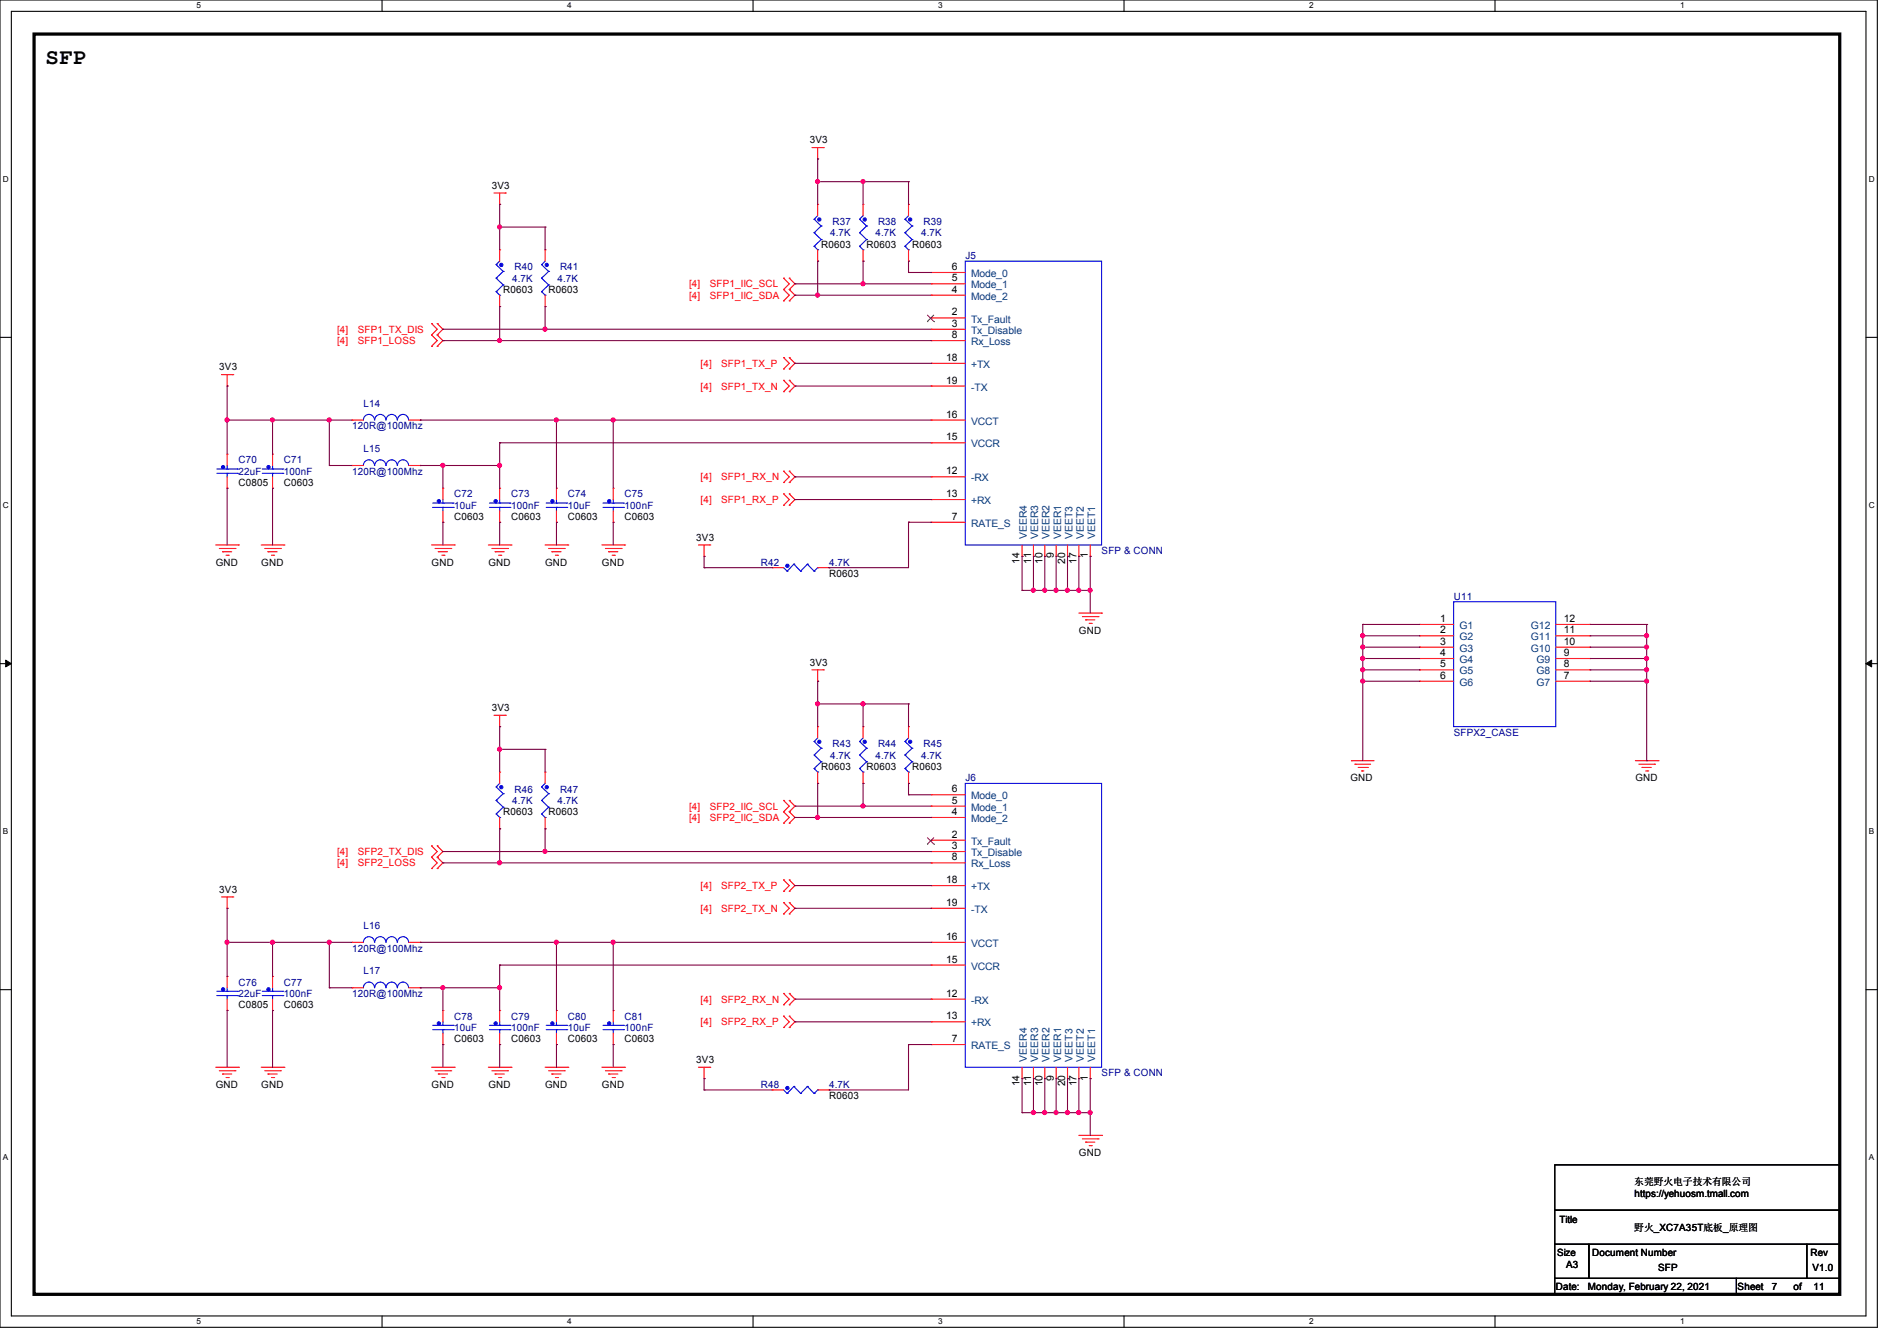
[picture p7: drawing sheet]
<svg xmlns="http://www.w3.org/2000/svg" width="297mm" height="210mm" viewBox="0 0 297 210" stroke-linecap="round" stroke-linejoin="round" font-family="sans-serif">
<path d="M0 0h293.9v207.9h-293.9zM1.8 1.8h290.3v204.3h-290.3z" fill="none" stroke="#000" stroke-width=".17"/>
<g fill="#fff">
<path d="M30.8 .2h.7v1.4h-.7z"/>
<path d="M30.8 206.2h.7v1.4h-.7z"/>
</g>
<path d="M59.8 0v1.8M59.8 206.1v1.8" fill="none" stroke="#000" stroke-width=".17"/>
<g fill="#fff">
<path d="M88.8 .2h.7v1.4h-.7z"/>
<path d="M88.8 206.2h.7v1.4h-.7z"/>
</g>
<path d="M117.9 0v1.8M117.9 206.1v1.8" fill="none" stroke="#000" stroke-width=".17"/>
<g fill="#fff">
<path d="M146.9 .2h.7v1.4h-.7z"/>
<path d="M146.9 206.2h.7v1.4h-.7z"/>
</g>
<path d="M176 0v1.8M176 206.1v1.8" fill="none" stroke="#000" stroke-width=".17"/>
<g fill="#fff">
<path d="M205 .2h.7v1.4h-.7z"/>
<path d="M205 206.2h.7v1.4h-.7z"/>
</g>
<path d="M234.1 0v1.8M234.1 206.1v1.8" fill="none" stroke="#000" stroke-width=".17"/>
<g fill="#fff">
<path d="M263.1 .2h.6v1.4h-.6z"/>
<path d="M263.1 206.2h.6v1.4h-.6z"/>
<path d="M.5 27.3h.9v1.4h-.9z"/>
<path d="M292.6 27.3h.9v1.4h-.9z"/>
<path d="M.5 78.4h.9v1.4h-.9z"/>
<path d="M292.6 78.4h.9v1.4h-.9z"/>
</g>
<path d="M0 52.8h1.8M292.1 52.8h1.8" fill="none" stroke="#000" stroke-width=".17"/>
<g fill="#fff">
<path d="M.5 129.5h.8v1.4h-.8z"/>
<path d="M292.6 129.5h.8v1.4h-.8z"/>
</g>
<path d="M0 103.9h1.8M292.1 103.9h1.8" fill="none" stroke="#000" stroke-width=".17"/>
<path d="M.9 103.4l.9 .5-.9 .5zM292.1 103.9l.9-.5v1z" fill="#000" stroke="#000" stroke-width=".16"/>
<g fill="#fff">
<path d="M.5 180.5h.8v1.4h-.8z"/>
<path d="M292.6 180.5h.8v1.4h-.8z"/>
</g>
<path d="M0 155h1.8M292.1 155h1.8M243.4 182.4h44.6v7.1h-44.6zM243.4 189.5h44.6v5.4h-44.6zM243.4 194.9h5.4v5.3h-5.4zM248.8 194.9h34.1v5.3h-34.1zM282.9 194.9h5.1v5.3h-5.1zM243.4 200.2h28.5v2.5h-28.5zM271.9 200.2h16.1v2.5h-16.1z" fill="none" stroke="#000" stroke-width=".17"/>
<path d="M5.3 5.3h282.7v197.4h-282.7z" fill="none" stroke="#000" stroke-width=".51"/>
<g fill="none" stroke="#f00" stroke-width=".17">
<path d="M77.3 30.2h1.8M78.2 32h.1M78.2 39.1h.1M78.2 30.2v1.8M78.2 39.1v1.8M79.1 30.2h.1M85.3 39.1h.1M85.3 39.1v1.8M127.1 23.1h1.8M128 24.9h.1M128 32h.1M128 23.1v1.8"/>
<path d="M128 32v1.8M128 39.1v1.8M128.9 23.1h.1M135.1 32h.1M135.1 32v1.8M135.1 39.1v1.8M142.2 32h.1M142.2 32v1.8M142.2 39.1v1.8M34.7 58.7h1.7M35.6 58.7v1.8M36.4 58.7h.1"/>
<path d="M67.6 52.5h.1M67.6 50.7h.1M67.6 54.2h.1M67.6 50.7l.9 .9-.9 .9M67.6 52.5l.9 .8-.9 .9M68.5 50.7h.1M68.5 52.5h.1M68.5 54.2h.1M68.5 50.7l.8 .9-.8 .9M68.5 52.5l.8 .8-.8 .9M78.2 48h.1M78.2 46.2v1.8"/>
<path d="M85.3 48h.1M85.3 46.2v1.8M122.7 45.3h.1M122.7 43.6h.1M122.7 47.1h.1M122.7 57.8h.1M122.7 56h.1M122.7 59.6h.1M122.7 43.6l.9 .8-.9 .9M122.7 45.3l.9 .9-.9 .9M122.7 56l.9 .9-.9 .9M122.7 59.6l.9 .9-.9 .8"/>
<path d="M123.6 43.6h.1M123.6 45.3h.1M123.6 47.1h.1M123.6 56h.1M123.6 57.8h.1M123.6 59.6h.1M123.6 43.6l.9 .8-.9 .9M123.6 45.3l.9 .9-.9 .9M123.6 56l.9 .9-.9 .9M123.6 59.6l.9 .9-.9 .8M128 40.9h.1M135.1 40.9h.1"/>
<path d="M142.2 40.9h.1M145.8 53.3h.1M145.8 42.7h.1M145.8 44.4h.1M145.8 46.2h.1M145.8 51.6h.1M145.8 49.8h.1M145.8 56.9h.1M145.8 53.3h5.3M145.8 42.7h5.3M145.8 44.4h5.3M145.8 46.2h5.3"/>
<path d="M145.8 51.6h5.3M145.8 49.8h5.3M145.8 56.9h5.3M35.6 60.5h.1M35.6 71.1h.1M35.6 76.5h.1M35.6 71.1v1.8M35.6 74.7v1.8M42.7 71.1h.1M42.7 76.5h.1M42.7 71.1v1.8M42.7 74.7v1.8"/>
<path d="M55.1 72.9h.1M55.1 65.8h.1M55.1 72.9h1.8M55.1 65.8h1.8M64 72.9h1.8M64 65.8h1.8M65.8 72.9h.1M65.8 65.8h.1M69.3 76.5h.1M69.3 76.5v1.7M78.2 76.5h.1M78.2 76.5v1.7"/>
<path d="M87.1 76.5h.1M87.1 76.5v1.7M96 76.5h.1M96 76.5v1.7M122.7 61.3h.1M122.7 75.6h.1M122.7 73.8h.1M122.7 79.1h.1M122.7 77.3h.1M122.7 73.8l.9 .9-.9 .9M122.7 77.3l.9 .9-.9 .9M123.6 61.3h.1"/>
<path d="M123.6 73.8h.1M123.6 75.6h.1M123.6 77.3h.1M123.6 79.1h.1M123.6 73.8l.9 .9-.9 .9M123.6 77.3l.9 .9-.9 .9M145.8 74.7h.1M145.8 78.2h.1M145.8 69.3h.1M145.8 65.8h.1M145.8 60.5h.1M145.8 65.8h5.3"/>
<path d="M145.8 74.7h5.3M145.8 78.2h5.3M145.8 69.3h5.3M145.8 60.5h5.3M33.8 85.3h3.5M34.3 85.9h2.5M34.8 86.4h.1M34.8 86.4h1.5M35.4 87h.3M35.7 87h.1M36.8 85.9h.1M37.3 85.3h.1"/>
<path d="M40.9 85.3h3.5M41.4 85.9h2.5M42 86.4h.1M42 86.4h1.4M42.5 87h.3M42.8 87h.1M43.9 85.9h.1M44.4 85.3h.1M67.6 85.3h3.5M68.1 85.9h2.5M68.6 86.4h.1M68.6 86.4h1.5"/>
<path d="M69.2 87h.3M69.3 81.8h.1M69.3 80v1.8M69.5 87h.1M70.6 85.9h.1M71.1 85.3h.1M76.5 85.3h3.5M77 85.9h2.5M77.5 86.4h.1M77.5 86.4h1.5M78.1 87h.3M78.2 81.8h.1"/>
<path d="M78.2 80v1.8M78.4 87h.1M79.5 85.9h.1M80 85.3h.1M85.3 85.3h3.6M85.9 85.9h2.4M86.4 86.4h.1M86.4 86.4h1.4M87 87h.3M87.1 81.8h.1M87.1 80v1.8M87.3 87h.1"/>
<path d="M88.3 85.9h.1M88.9 85.3h.1M94.2 85.3h3.6M94.8 85.9h2.4M95.3 86.4h.1M95.3 86.4h1.4M95.8 87h.4M96 81.8h.1M96 80v1.8M96.2 87h.1M97.2 85.9h.1M97.8 85.3h.1"/>
<path d="M109.3 85.3h1.8M110.2 87.1h.1M110.2 85.3v1.8M111.1 85.3h.1M120.9 88.9h.1M120.9 88.9h1.8M128 88.9h1.8M129.8 88.9h.1M145.8 81.8h.1M145.8 81.8h5.3M160 87.1h.1M160 85.3v1.8"/>
<path d="M161.8 87.1h.1M161.8 85.3v1.8M163.6 87.1h.1M163.6 85.3v1.8M165.4 87.1h.1M165.4 85.3v1.8M167.1 87.1h.1M167.1 85.3v1.8M168.9 87.1h.1M168.9 96h3.6M168.9 85.3v1.8M169.5 96.6h2.4"/>
<path d="M170 97.1h.1M170 97.1h1.4M170.5 97.6h.4M170.7 87.1h.1M170.7 85.3v1.8M170.9 97.6h.1M171.9 96.6h.1M172.5 96h.1M222.2 97.8h.1M222.2 99.6h.1M222.2 97.8h5.4M222.2 99.6h5.4"/>
<path d="M243.6 97.8h5.3M243.6 99.6h5.3M248.9 99.6h.1M248.9 97.8h.1M77.3 112h1.8M78.2 113.8h.1M78.2 112v1.8M79.1 112h.1M127.1 104.9h1.8M128 106.7h.1M128 113.8h.1M128 104.9v1.8"/>
<path d="M128 113.8v1.8M128.9 104.9h.1M135.1 113.8h.1M135.1 113.8v1.8M142.2 113.8h.1M142.2 113.8v1.8M211.6 119.1h.1M211.6 119.1h3.5M212.1 119.7h.1M212.1 119.7h2.5M222.2 103.1h.1M222.2 101.3h.1"/>
<path d="M222.2 104.9h.1M222.2 106.7h.1M222.2 104.9h5.4M222.2 103.1h5.4M222.2 101.3h5.4M222.2 106.7h5.4M243.6 104.9h5.3M243.6 103.1h5.3M243.6 101.3h5.3M243.6 106.7h5.3M248.9 106.7h.1M248.9 104.9h.1"/>
<path d="M248.9 103.1h.1M248.9 101.3h.1M256 119.1h3.6M256.6 119.7h2.4M259 119.7h.1M259.6 119.1h.1M67.6 134.2h.1M67.6 132.5h.1M67.6 136h.1M67.6 132.5l.9 .8-.9 .9M67.6 134.2l.9 .9-.9 .9M68.5 132.5h.1"/>
<path d="M68.5 134.2h.1M68.5 136h.1M68.5 132.5l.8 .8-.8 .9M68.5 134.2l.8 .9-.8 .9M78.2 120.9h.1M78.2 129.8h.1M78.2 120.9v1.8M78.2 128v1.8M85.3 120.9h.1M85.3 129.8h.1M85.3 120.9v1.8M85.3 128v1.8"/>
<path d="M122.7 127.1h.1M122.7 125.3h.1M122.7 128.9h.1M122.7 139.6h.1M122.7 137.8h.1M122.7 125.3l.9 .9-.9 .9M122.7 127.1l.9 .9-.9 .9M122.7 137.8l.9 .9-.9 .9M123.6 125.3h.1M123.6 127.1h.1M123.6 128.9h.1M123.6 137.8h.1"/>
<path d="M123.6 139.6h.1M123.6 125.3l.9 .9-.9 .9M123.6 127.1l.9 .9-.9 .9M123.6 137.8l.9 .9-.9 .9M128 122.7h.1M128 120.9v1.8M135.1 122.7h.1M135.1 120.9v1.8M142.2 122.7h.1M142.2 120.9v1.8M145.8 135.1h.1M145.8 124.5h.1"/>
<path d="M145.8 126.2h.1M145.8 128h.1M145.8 133.3h.1M145.8 131.6h.1M145.8 138.7h.1M145.8 135.1h5.3M145.8 124.5h5.3M145.8 126.2h5.3M145.8 128h5.3M145.8 133.3h5.3M145.8 131.6h5.3M145.8 138.7h5.3"/>
<path d="M212.6 120.2h1.5M213.2 120.7h.1M213.2 120.7h.3M214.1 120.2h.1M257.1 120.2h.1M257.1 120.2h1.4M257.6 120.7h.4M258 120.7h.1M34.7 140.5h1.7M35.6 142.2h.1M35.6 152.9h.1M35.6 158.2h.1"/>
<path d="M35.6 140.5v1.7M35.6 152.9v1.8M35.6 156.5v1.7M36.4 140.5h.1M42.7 152.9h.1M42.7 158.2h.1M42.7 152.9v1.8M42.7 156.5v1.7M55.1 154.7h.1M55.1 147.6h.1M55.1 154.7h1.8M55.1 147.6h1.8"/>
<path d="M64 154.7h1.8M64 147.6h1.8M65.8 154.7h.1M65.8 147.6h.1M69.3 158.2h.1M69.3 158.2v1.8M78.2 158.2h.1M78.2 158.2v1.8M87.1 158.2h.1M87.1 158.2v1.8M96 158.2h.1M96 158.2v1.8"/>
<path d="M122.7 143.1h.1M122.7 141.4h.1M122.7 157.4h.1M122.7 155.6h.1M122.7 159.1h.1M122.7 141.4l.9 .8-.9 .9M122.7 155.6l.9 .9-.9 .9M122.7 159.1l.9 .9-.9 .9M123.6 141.4h.1M123.6 143.1h.1M123.6 155.6h.1M123.6 157.4h.1"/>
<path d="M123.6 159.1h.1M123.6 141.4l.9 .8-.9 .9M123.6 155.6l.9 .9-.9 .9M123.6 159.1l.9 .9-.9 .9M145.8 156.5h.1M145.8 151.1h.1M145.8 147.6h.1M145.8 142.2h.1M145.8 147.6h5.3M145.8 156.5h5.3M145.8 151.1h5.3M145.8 142.2h5.3"/>
<path d="M33.8 167.1h3.5M34.3 167.7h2.5M34.8 168.2h.1M34.8 168.2h1.5M35.4 168.7h.3M35.7 168.7h.1M36.8 167.7h.1M37.3 167.1h.1M40.9 167.1h3.5M41.4 167.7h2.5M42 168.2h.1M42 168.2h1.4"/>
<path d="M42.5 168.7h.3M42.8 168.7h.1M43.9 167.7h.1M44.4 167.1h.1M67.6 167.1h3.5M68.1 167.7h2.5M68.6 168.2h.1M68.6 168.2h1.5M69.2 168.7h.3M69.3 163.6h.1M69.3 161.8v1.8M69.5 168.7h.1"/>
<path d="M70.6 167.7h.1M71.1 167.1h.1M76.5 167.1h3.5M77 167.7h2.5M77.5 168.2h.1M77.5 168.2h1.5M78.1 168.7h.3M78.2 163.6h.1M78.2 161.8v1.8M78.4 168.7h.1M79.5 167.7h.1M80 167.1h.1"/>
<path d="M85.3 167.1h3.6M85.9 167.7h2.4M86.4 168.2h.1M86.4 168.2h1.4M87 168.7h.3M87.1 163.6h.1M87.1 161.8v1.8M87.3 168.7h.1M88.3 167.7h.1M88.9 167.1h.1M94.2 167.1h3.6M94.8 167.7h2.4"/>
<path d="M95.3 168.2h.1M95.3 168.2h1.4M95.8 168.7h.4M96 163.6h.1M96 161.8v1.8M96.2 168.7h.1M97.2 167.7h.1M97.8 167.1h.1M109.3 167.1h1.8M110.2 168.9h.1M110.2 167.1v1.8M111.1 167.1h.1"/>
<path d="M120.9 170.7h.1M120.9 170.7h1.8M122.7 160.9h.1M123.6 160.9h.1M128 170.7h1.8M129.8 170.7h.1M145.8 160h.1M145.8 163.6h.1M145.8 160h5.3M145.8 163.6h5.3M160 168.9h.1M160 167.1v1.8"/>
<path d="M161.8 168.9h.1M161.8 167.1v1.8M163.6 168.9h.1M163.6 167.1v1.8M165.4 168.9h.1M165.4 167.1v1.8M167.1 168.9h.1M167.1 167.1v1.8M168.9 168.9h.1M168.9 177.8h3.6M168.9 167.1v1.8M169.5 178.4h2.4"/>
<path d="M170 178.9h.1M170 178.9h1.4M170.5 179.4h.4M170.7 168.9h.1M170.7 167.1v1.8M170.9 179.4h.1M171.9 178.4h.1M172.5 177.8h.1"/>
</g>
<g fill="none" stroke="#00f" stroke-width=".17">
<path d="M127.5 34.3h.1M127.5 36.4h.1M127.5 38.6h.1M127.5 34.3l1.1 1.1M127.5 36.4l1.1 1.1M127.5 38.6l.5 .5M128 39.1h.1M128 33.8l-.5 .5M128.6 35.4h.1M128.6 37.5h.1M128.6 35.4l-1.1 1M128.6 37.5l-1.1 1.1"/>
<path d="M134.6 34.3h.1M134.6 36.4h.1M134.6 38.6h.1M134.6 34.3l1.1 1.1M134.6 36.4l1.1 1.1M134.6 38.6l.5 .5M135.1 39.1h.1M135.1 33.8l-.5 .5M135.7 35.4h.1M135.7 37.5h.1M135.7 35.4l-1.1 1M135.7 37.5l-1.1 1.1"/>
<path d="M141.7 34.3h.1M141.7 36.4h.1M141.7 38.6h.1M141.7 34.3l1.1 1.1M141.7 36.4l1.1 1.1M141.7 38.6l.5 .5M142.2 39.1h.1M142.2 33.8l-.5 .5M142.8 35.4h.1M142.8 37.5h.1M142.8 35.4l-1.1 1M142.8 37.5l-1.1 1.1"/>
<path d="M77.7 41.4h.1M77.7 43.6h.1M77.7 45.7h.1M77.7 41.4l1.1 1.1M77.7 43.6l1.1 1M77.7 45.7l.5 .5M78.2 46.2h.1M78.2 40.9l-.5 .5M78.8 42.5h.1M78.8 44.6h.1M78.8 42.5l-1.1 1.1M78.8 44.6l-1.1 1.1"/>
<path d="M84.8 41.4h.1M84.8 43.6h.1M84.8 45.7h.1M84.8 41.4l1.1 1.1M84.8 43.6l1.1 1M84.8 45.7l.5 .5M85.3 46.2h.1M85.3 40.9l-.5 .5M85.9 42.5h.1M85.9 44.6h.1M85.9 42.5l-1.1 1.1M85.9 44.6l-1.1 1.1"/>
<path d="M151.1 40.9h21.4v44.4h-21.4zM34 74.1h3.2M34 73.4h3.2M35.6 74.1h.1M35.6 73.4h.1M35.6 72.9v.5M35.6 74.1v.6M37.2 74.1h.1M37.2 73.4h.1M41.1 74.1h3.2M41.1 73.4h3.2M42.7 74.1h.1"/>
<path d="M42.7 73.4h.1M42.7 72.9v.5M42.7 74.1v.6M44.3 74.1h.1M44.3 73.4h.1M56.9 72.9a.87 .87 0 0 1 .9-.9 .87 .87 0 0 1 .8 .9M56.9 65.8a.87 .87 0 0 1 .9-.9 .87 .87 0 0 1 .8 .9M58.7 72.9a.87 .87 0 0 1 .8-.9 .87 .87 0 0 1 .9 .9M58.7 65.8a.87 .87 0 0 1 .8-.9 .87 .87 0 0 1 .9 .9M60.5 72.9a.87 .87 0 0 1 .8-.9 .87 .87 0 0 1 .9 .9M60.5 65.8a.87 .87 0 0 1 .8-.9 .87 .87 0 0 1 .9 .9M62.2 72.9a.87 .87 0 0 1 .9-.9 .87 .87 0 0 1 .9 .9"/>
<path d="M62.2 65.8a.87 .87 0 0 1 .9-.9 .87 .87 0 0 1 .9 .9M67.7 79.5h3.3M67.7 78.8h3.3M69.3 79.5h.1M69.3 78.8h.1M69.3 78.2v.6M69.3 79.5v.5M71 79.5h.1M71 78.8h.1M76.6 79.5h3.2M76.6 78.8h3.2M78.2 79.5h.1"/>
<path d="M78.2 78.8h.1M78.2 78.2v.6M78.2 79.5v.5M79.8 79.5h.1M79.8 78.8h.1M85.5 79.5h3.2M85.5 78.8h3.2M87.1 79.5h.1M87.1 78.8h.1M87.1 78.2v.6M87.1 79.5v.5M88.7 79.5h.1"/>
<path d="M88.7 78.8h.1M94.4 79.5h3.2M94.4 78.8h3.2M96 79.5h.1M96 78.8h.1M96 78.2v.6M96 79.5v.5M97.6 79.5h.1M97.6 78.8h.1M122.7 88.9l.5 .6M123.2 89.5h.1M124.3 88.3h.1"/>
<path d="M124.3 88.3l-1.1 1.2M124.3 88.3l1 1.2M125.3 89.5h.1M126.4 88.3h.1M126.4 88.3l-1.1 1.2M126.4 88.3l1.1 1.2M127.5 89.5h.1M128 88.9h.1M128 88.9l-.5 .6M227.6 94.2h16v19.6h-16zM127.5 116.1h.1M127.5 118.2h.1"/>
<path d="M127.5 116.1l1.1 1.1M127.5 118.2l1.1 1.1M128 115.6l-.5 .5M128.6 117.2h.1M128.6 119.3h.1M128.6 117.2l-1.1 1M128.6 119.3l-1.1 1.1M134.6 116.1h.1M134.6 118.2h.1M134.6 116.1l1.1 1.1M134.6 118.2l1.1 1.1M135.1 115.6l-.5 .5"/>
<path d="M135.7 117.2h.1M135.7 119.3h.1M135.7 117.2l-1.1 1M135.7 119.3l-1.1 1.1M141.7 116.1h.1M141.7 118.2h.1M141.7 116.1l1.1 1.1M141.7 118.2l1.1 1.1M142.2 115.6l-.5 .5M142.8 117.2h.1M142.8 119.3h.1M142.8 117.2l-1.1 1"/>
<path d="M142.8 119.3l-1.1 1.1M77.7 123.2h.1M77.7 125.3h.1M77.7 127.5h.1M77.7 123.2l1.1 1.1M77.7 125.3l1.1 1.1M77.7 127.5l.5 .5M78.2 128h.1M78.2 122.7l-.5 .5M78.8 124.3h.1M78.8 126.4h.1M78.8 124.3l-1.1 1"/>
<path d="M78.8 126.4l-1.1 1.1M84.8 123.2h.1M84.8 125.3h.1M84.8 127.5h.1M84.8 123.2l1.1 1.1M84.8 125.3l1.1 1.1M84.8 127.5l.5 .5M85.3 128h.1M85.3 122.7l-.5 .5M85.9 124.3h.1M85.9 126.4h.1M85.9 124.3l-1.1 1"/>
<path d="M85.9 126.4l-1.1 1.1M127.5 120.4h.1M127.5 120.4l.5 .5M128 120.9h.1M134.6 120.4h.1M134.6 120.4l.5 .5M135.1 120.9h.1M141.7 120.4h.1M141.7 120.4l.5 .5M142.2 120.9h.1M151.1 122.7h21.4v44.4h-21.4zM34 155.9h3.2"/>
<path d="M34 155.2h3.2M35.6 155.9h.1M35.6 155.2h.1M35.6 154.7v.5M35.6 155.9v.6M37.2 155.9h.1M37.2 155.2h.1M41.1 155.9h3.2M41.1 155.2h3.2M42.7 155.9h.1M42.7 155.2h.1M42.7 154.7v.5"/>
<path d="M42.7 155.9v.6M44.3 155.9h.1M44.3 155.2h.1M56.9 154.7a.87 .87 0 0 1 .9-.9 .87 .87 0 0 1 .8 .9M56.9 147.6a.87 .87 0 0 1 .9-.9 .87 .87 0 0 1 .8 .9M58.7 154.7a.87 .87 0 0 1 .8-.9 .87 .87 0 0 1 .9 .9M58.7 147.6a.87 .87 0 0 1 .8-.9 .87 .87 0 0 1 .9 .9M60.5 154.7a.87 .87 0 0 1 .8-.9 .87 .87 0 0 1 .9 .9M60.5 147.6a.87 .87 0 0 1 .8-.9 .87 .87 0 0 1 .9 .9M62.2 154.7a.87 .87 0 0 1 .9-.9 .87 .87 0 0 1 .9 .9M62.2 147.6a.87 .87 0 0 1 .9-.9 .87 .87 0 0 1 .9 .9M67.7 161.2h3.3"/>
<path d="M67.7 160.6h3.3M69.3 161.2h.1M69.3 160.6h.1M69.3 160v.6M69.3 161.2v.6M71 161.2h.1M71 160.6h.1M76.6 161.2h3.2M76.6 160.6h3.2M78.2 161.2h.1M78.2 160.6h.1M78.2 160v.6"/>
<path d="M78.2 161.2v.6M79.8 161.2h.1M79.8 160.6h.1M85.5 161.2h3.2M85.5 160.6h3.2M87.1 161.2h.1M87.1 160.6h.1M87.1 160v.6M87.1 161.2v.6M88.7 161.2h.1M88.7 160.6h.1M94.4 161.2h3.2"/>
<path d="M94.4 160.6h3.2M96 161.2h.1M96 160.6h.1M96 160v.6M96 161.2v.6M97.6 161.2h.1M97.6 160.6h.1M122.7 170.7l.5 .5M123.2 171.2h.1M124.3 170.1h.1M124.3 170.1l-1.1 1.1M124.3 170.1l1 1.1"/>
<path d="M125.3 171.2h.1M126.4 170.1h.1M126.4 170.1l-1.1 1.1M126.4 170.1l1.1 1.1M127.5 171.2h.1M128 170.7h.1M128 170.7l-.5 .5"/>
</g>
<g fill="#00f" stroke="#00f" stroke-width=".17">
<circle cx="68.7" cy="78.5" r=".25"/>
<circle cx="78.5" cy="41.5" r=".25"/>
<circle cx="78.5" cy="123.3" r=".25"/>
<circle cx="142.5" cy="116.2" r=".25"/>
<circle cx="123.3" cy="88.6" r=".25"/>
<circle cx="123.3" cy="170.4" r=".25"/>
<circle cx="135.4" cy="116.2" r=".25"/>
<circle cx="77.6" cy="160.3" r=".25"/>
<circle cx="68.7" cy="160.3" r=".25"/>
<circle cx="128.3" cy="116.2" r=".25"/>
<circle cx="34.9" cy="73.2" r=".25"/>
<circle cx="142.5" cy="34.4" r=".25"/>
<circle cx="95.4" cy="78.5" r=".25"/>
<circle cx="42" cy="73.2" r=".25"/>
<circle cx="86.5" cy="160.3" r=".25"/>
<circle cx="86.5" cy="78.5" r=".25"/>
<circle cx="135.4" cy="34.4" r=".25"/>
<circle cx="95.4" cy="160.3" r=".25"/>
<circle cx="34.9" cy="154.9" r=".25"/>
<circle cx="85.6" cy="123.3" r=".25"/>
<circle cx="128.3" cy="34.4" r=".25"/>
<circle cx="42" cy="154.9" r=".25"/>
<circle cx="85.6" cy="41.5" r=".25"/>
<circle cx="77.6" cy="78.5" r=".25"/>
</g>
<path d="M145.2 50.4h.1M145.2 49.3l1 1.1M146.2 50.4h.1M146.2 49.3l-1 1.1M145.2 132.2h.1M145.2 131.2l1 1M146.2 132.2h.1M146.2 131.2l-1 1" fill="none" stroke="#804000" stroke-width=".16"/>
<g fill="none" stroke="#800040" stroke-width=".17">
<path d="M78.2 35.6h.1M78.2 32h.1M78.2 32v7.1M78.2 35.6h7.1M85.3 35.6h.1M85.3 35.6v3.5M128 28.4h.1M128 24.9h.1M128 24.9v7.1M128 28.4h14.2M135.1 28.4h.1M135.1 28.4v3.6"/>
<path d="M142.2 28.4h.1M142.2 28.4v3.6M69.3 51.6h.1M69.3 53.3h.1M69.3 51.6h76.5M69.3 53.3h76.5M78.2 48h.1M78.2 53.3h.1M78.2 48v5.3M85.3 48h.1M85.3 51.6h.1M85.3 48v3.6"/>
<path d="M124.5 44.4h.1M124.5 46.2h.1M124.5 56.9h.1M124.5 44.4h21.3M124.5 46.2h21.3M124.5 56.9h21.3M128 40.9h.1M128 46.2h.1M128 40.9v5.3M135.1 40.9h.1M135.1 44.4h.1M135.1 40.9v3.5"/>
<path d="M142.2 42.7h.1M142.2 40.9h.1M142.2 42.7h3.6M142.2 40.9v1.8M35.6 60.5h.1M35.6 65.8h.1M35.6 76.5h.1M35.6 65.8h19.5M35.6 60.5v10.6M35.6 76.5v8.8M42.7 76.5h.1M42.7 65.8h.1"/>
<path d="M42.7 65.8v5.3M42.7 76.5v8.8M51.6 72.9h.1M51.6 65.8h.1M51.6 72.9h3.5M51.6 65.8v7.1M65.8 65.8h.1M65.8 72.9h.1M65.8 65.8h80M65.8 72.9h12.4M69.3 72.9h.1M69.3 72.9v3.6"/>
<path d="M78.2 69.3h.1M78.2 72.9h.1M78.2 69.3v7.2M78.2 69.3h67.6M87.1 65.8h.1M87.1 65.8v10.7M96 65.8h.1M96 65.8v10.7M124.5 60.5h.1M124.5 74.7h.1M124.5 78.2h.1M124.5 60.5h21.3"/>
<path d="M124.5 74.7h21.3M124.5 78.2h21.3M69.3 81.8h.1M69.3 81.8v3.5M78.2 81.8h.1M78.2 81.8v3.5M87.1 81.8h.1M87.1 81.8v3.5M96 81.8h.1M96 81.8v3.5M110.2 87.1h.1M110.2 88.9h.1"/>
<path d="M110.2 88.9h10.7M110.2 87.1v1.8M129.8 88.9h.1M142.2 81.8h.1M142.2 81.8v7.1h-12.4M142.2 81.8h3.6M160 87.1h.1M160 92.5h.1M160 87.1v5.4M160 92.5h10.7M161.8 87.1h.1M161.8 92.5h.1"/>
<path d="M161.8 87.1v5.4M163.6 87.1h.1M163.6 92.5h.1M163.6 87.1v5.4M165.4 87.1h.1M165.4 92.5h.1M165.4 87.1v5.4M167.1 87.1h.1M167.1 92.5h.1M167.1 87.1v5.4M168.9 87.1h.1M168.9 92.5h.1"/>
<path d="M168.9 87.1v5.4M170.7 87.1h.1M170.7 92.5h.1M170.7 87.1v8.9M213.4 97.8h.1M213.4 99.6h.1M213.4 97.8h8.8M213.4 99.6h8.8M213.4 97.8v21.3M248.9 97.8h8.9M248.9 99.6h8.9M257.8 97.8h.1"/>
<path d="M257.8 99.6h.1M257.8 97.8v21.3M78.2 117.3h.1M78.2 113.8h.1M78.2 113.8v7.1M78.2 117.3h7.1M85.3 117.3h.1M85.3 117.3v3.6M128 110.2h.1M128 106.7h.1M128 106.7v7.1M128 110.2h14.2"/>
<path d="M135.1 110.2h.1M135.1 110.2v3.6M142.2 110.2h.1M142.2 110.2v3.6M213.4 101.3h.1M213.4 103.1h.1M213.4 104.9h.1M213.4 106.7h.1M213.4 101.3h8.8M213.4 103.1h8.8M213.4 104.9h8.8M213.4 106.7h8.8"/>
<path d="M248.9 101.3h8.9M248.9 103.1h8.9M248.9 104.9h8.9M248.9 106.7h8.9M257.8 101.3h.1M257.8 103.1h.1M257.8 104.9h.1M257.8 106.7h.1M257.8 119.1h.1M69.3 133.3h.1M69.3 135.1h.1M69.3 133.3h76.5"/>
<path d="M69.3 135.1h76.5M78.2 129.8h.1M78.2 135.1h.1M78.2 129.8v5.3M85.3 129.8h.1M85.3 133.3h.1M85.3 129.8v3.5M124.5 126.2h.1M124.5 128h.1M124.5 138.7h.1M124.5 126.2h21.3M124.5 128h21.3"/>
<path d="M124.5 138.7h21.3M128 122.7h.1M128 128h.1M128 122.7v5.3M135.1 122.7h.1M135.1 126.2h.1M135.1 122.7v3.5M142.2 124.5h.1M142.2 122.7h.1M142.2 122.7v1.8M142.2 124.5h3.6M35.6 142.2h.1"/>
<path d="M35.6 147.6h.1M35.6 158.2h.1M35.6 142.2v10.7M35.6 158.2v8.9M35.6 147.6h19.5M42.7 158.2h.1M42.7 147.6h.1M42.7 147.6v5.3M42.7 158.2v8.9M51.6 154.7h.1M51.6 147.6h.1M51.6 147.6v7.1"/>
<path d="M51.6 154.7h3.5M65.8 147.6h.1M65.8 154.7h.1M65.8 147.6h80M65.8 154.7h12.4M69.3 154.7h.1M69.3 154.7v3.5M78.2 151.1h.1M78.2 154.7h.1M78.2 151.1v7.1M78.2 151.1h67.6M87.1 147.6h.1"/>
<path d="M87.1 147.6v10.6M96 147.6h.1M96 147.6v10.6M124.5 142.2h.1M124.5 156.5h.1M124.5 142.2h21.3M124.5 156.5h21.3M69.3 163.6h.1M69.3 163.6v3.5M78.2 163.6h.1M78.2 163.6v3.5M87.1 163.6h.1"/>
<path d="M87.1 163.6v3.5M96 163.6h.1M96 163.6v3.5M110.2 168.9h.1M110.2 170.7h.1M110.2 168.9v1.8M110.2 170.7h10.7M124.5 160h.1M124.5 160h21.3M129.8 170.7h.1M142.2 163.6h.1M142.2 163.6v7.1h-12.4"/>
<path d="M142.2 163.6h3.6M160 168.9h.1M160 174.2h.1M160 168.9v5.3M160 174.2h10.7M161.8 168.9h.1M161.8 174.2h.1M161.8 168.9v5.3M163.6 168.9h.1M163.6 174.2h.1M163.6 168.9v5.3M165.4 168.9h.1"/>
<path d="M165.4 174.2h.1M165.4 168.9v5.3M167.1 168.9h.1M167.1 174.2h.1M167.1 168.9v5.3M168.9 168.9h.1M168.9 174.2h.1M168.9 168.9v5.3M170.7 168.9h.1M170.7 174.2h.1M170.7 168.9v8.9"/>
</g>
<g fill="#f0f" stroke="#f0f" stroke-width=".17">
<circle cx="135.1" cy="44.4" r=".32"/>
<circle cx="128" cy="46.2" r=".32"/>
<circle cx="135.1" cy="28.4" r=".32"/>
<circle cx="128" cy="28.4" r=".32"/>
<circle cx="85.3" cy="51.5" r=".32"/>
<circle cx="78.2" cy="53.3" r=".32"/>
<circle cx="78.2" cy="35.5" r=".32"/>
<circle cx="87.1" cy="65.8" r=".32"/>
<circle cx="42.7" cy="65.8" r=".32"/>
<circle cx="35.5" cy="65.8" r=".32"/>
<circle cx="51.5" cy="65.8" r=".32"/>
<circle cx="78.2" cy="72.9" r=".32"/>
<circle cx="69.3" cy="72.9" r=".32"/>
<circle cx="96" cy="65.8" r=".32"/>
<circle cx="161.8" cy="92.4" r=".32"/>
<circle cx="163.6" cy="92.4" r=".32"/>
<circle cx="167.1" cy="92.4" r=".32"/>
<circle cx="165.3" cy="92.4" r=".32"/>
<circle cx="168.9" cy="92.4" r=".32"/>
<circle cx="170.7" cy="92.4" r=".32"/>
<circle cx="135.1" cy="126.2" r=".32"/>
<circle cx="128" cy="128" r=".32"/>
<circle cx="135.1" cy="110.2" r=".32"/>
<circle cx="128" cy="110.2" r=".32"/>
<circle cx="85.3" cy="133.3" r=".32"/>
<circle cx="78.2" cy="135.1" r=".32"/>
<circle cx="78.2" cy="117.3" r=".32"/>
<circle cx="42.7" cy="147.6" r=".32"/>
<circle cx="35.5" cy="147.6" r=".32"/>
<circle cx="51.5" cy="147.6" r=".32"/>
<circle cx="78.2" cy="154.7" r=".32"/>
<circle cx="69.3" cy="154.7" r=".32"/>
<circle cx="87.1" cy="147.6" r=".32"/>
<circle cx="96" cy="147.6" r=".32"/>
<circle cx="170.7" cy="174.2" r=".32"/>
<circle cx="161.8" cy="174.2" r=".32"/>
<circle cx="163.6" cy="174.2" r=".32"/>
<circle cx="165.3" cy="174.2" r=".32"/>
<circle cx="167.1" cy="174.2" r=".32"/>
<circle cx="168.9" cy="174.2" r=".32"/>
<circle cx="257.8" cy="99.5" r=".32"/>
<circle cx="257.8" cy="101.3" r=".32"/>
<circle cx="257.8" cy="103.1" r=".32"/>
<circle cx="257.8" cy="104.9" r=".32"/>
<circle cx="257.8" cy="106.7" r=".32"/>
<circle cx="213.3" cy="99.5" r=".32"/>
<circle cx="213.3" cy="101.3" r=".32"/>
<circle cx="213.3" cy="103.1" r=".32"/>
<circle cx="213.3" cy="106.7" r=".32"/>
<circle cx="213.3" cy="104.9" r=".32"/>
</g>
<text font-size="3.5" x="7.1" y="9.9">SFP</text>
<g font-size="1.6">
<text x="126.8" y="22.4">3V3</text>
<text x="77" y="29.5">3V3</text>
<text x="128.6" y="38.8">R0603</text>
<text x="135.7" y="38.8">R0603</text>
<text x="142.8" y="38.8">R0603</text>
<text x="78.8" y="45.9">R0603</text>
<text x="85.9" y="45.9">R0603</text>
<text x="149" y="42.3">6</text>
<text x="149" y="44.1">5</text>
<text x="149" y="45.8">4</text>
<text x="149" y="53">8</text>
<text x="149" y="51.2">3</text>
<text x="149" y="49.4">2</text>
<text x="34.3" y="58">3V3</text>
<text x="148.1" y="56.5">18</text>
<text x="148.1" y="65.4">16</text>
<text x="148.1" y="60.1">19</text>
<text x="148.1" y="69">15</text>
<text x="37.3" y="76.1">C0805</text>
<text x="44.5" y="76.1">C0603</text>
<text x="148.1" y="74.3">12</text>
<text x="148.1" y="77.9">13</text>
<text x="71.1" y="81.4">C0603</text>
<text x="80" y="81.4">C0603</text>
<text x="88.9" y="81.4">C0603</text>
<text x="97.8" y="81.4">C0603</text>
<text x="149" y="81.4">7</text>
<text x="33.8" y="88.6">GND</text>
<text x="40.9" y="88.6">GND</text>
<text x="67.6" y="88.6">GND</text>
<text x="76.5" y="88.6">GND</text>
<text x="85.3" y="88.6">GND</text>
<text x="94.2" y="88.6">GND</text>
<text x="109" y="84.7">3V3</text>
<text x="159.6" y="88.3" transform="rotate(-90 159.6 88.3)">14</text>
<text x="161.4" y="88.3" transform="rotate(-90 161.4 88.3)">11</text>
<text x="163.2" y="88.3" transform="rotate(-90 163.2 88.3)">10</text>
<text x="165" y="87.5" transform="rotate(-90 165 87.5)">9</text>
<text x="166.8" y="88.3" transform="rotate(-90 166.8 88.3)">20</text>
<text x="168.5" y="88.3" transform="rotate(-90 168.5 88.3)">17</text>
<text x="170.3" y="87.5" transform="rotate(-90 170.3 87.5)">1</text>
<text x="129.8" y="90.3">R0603</text>
<text x="168.9" y="99.2">GND</text>
<text x="225.5" y="97.4">1</text>
<text x="225.5" y="99.2">2</text>
<text x="225.5" y="101">3</text>
<text x="244.8" y="101">10</text>
<text x="244.8" y="99.2">11</text>
<text x="244.8" y="97.4">12</text>
<text x="126.8" y="104.2">3V3</text>
<text x="225.5" y="102.7">4</text>
<text x="225.5" y="104.5">5</text>
<text x="225.5" y="106.3">6</text>
<text x="244.8" y="106.3">7</text>
<text x="244.8" y="104.5">8</text>
<text x="244.8" y="102.7">9</text>
<text x="77" y="111.3">3V3</text>
<text x="128.6" y="120.6">R0603</text>
<text x="135.7" y="120.6">R0603</text>
<text x="142.8" y="120.6">R0603</text>
<text x="149" y="124.1">6</text>
<text x="149" y="125.9">5</text>
<text x="211.4" y="122.3">GND</text>
<text x="256" y="122.3">GND</text>
<text x="78.8" y="127.7">R0603</text>
<text x="85.9" y="127.7">R0603</text>
<text x="149" y="127.6">4</text>
<text x="149" y="131.2">2</text>
<text x="149" y="134.7">8</text>
<text x="149" y="133">3</text>
<text x="34.3" y="139.8">3V3</text>
<text x="148.1" y="138.3">18</text>
<text x="148.1" y="141.9">19</text>
<text x="148.1" y="147.2">16</text>
<text x="148.1" y="150.7">15</text>
<text x="37.3" y="157.9">C0805</text>
<text x="44.5" y="157.9">C0603</text>
<text x="148.1" y="156.1">12</text>
<text x="148.1" y="159.6">13</text>
<text x="71.1" y="163.2">C0603</text>
<text x="80" y="163.2">C0603</text>
<text x="88.9" y="163.2">C0603</text>
<text x="97.8" y="163.2">C0603</text>
<text x="109" y="166.5">3V3</text>
<text x="149" y="163.2">7</text>
<text x="33.8" y="170.3">GND</text>
<text x="40.9" y="170.3">GND</text>
<text x="67.6" y="170.3">GND</text>
<text x="76.5" y="170.3">GND</text>
<text x="85.3" y="170.3">GND</text>
<text x="94.2" y="170.3">GND</text>
<text x="129.8" y="172.1">R0603</text>
<text x="159.6" y="170.1" transform="rotate(-90 159.6 170.1)">14</text>
<text x="161.4" y="170.1" transform="rotate(-90 161.4 170.1)">11</text>
<text x="163.2" y="170.1" transform="rotate(-90 163.2 170.1)">10</text>
<text x="165" y="169.2" transform="rotate(-90 165 169.2)">9</text>
<text x="166.8" y="170.1" transform="rotate(-90 166.8 170.1)">20</text>
<text x="168.5" y="170.1" transform="rotate(-90 168.5 170.1)">17</text>
<text x="170.3" y="169.2" transform="rotate(-90 170.3 169.2)">1</text>
<text x="168.9" y="181">GND</text>
<text x="255.9" y="185.6">东莞野火电子技术有限公司</text>
<text x="244.2" y="191.5">Title</text>
<text x="255.9" y="187.4">https://yehuosm.tmall.com</text>
<text x="243.8" y="196.7">Size</text>
<text x="249.3" y="196.7">Document Number</text>
<text x="255.9" y="192.7">野火_XC7A35T底板_原理图</text>
<text x="283.4" y="196.7">Rev</text>
<text x="243.6" y="202">Date:</text>
<text x="245.2" y="198.6">A3</text>
<text x="248.6" y="202">Monday, February 22, 2021</text>
<text x="259.6" y="199">SFP</text>
<text x="272.1" y="202">Sheet</text>
<text x="277.4" y="202">7</text>
<text x="280.8" y="202">of</text>
<text x="283.8" y="199">V1.0</text>
<text x="283.9" y="202">11</text>
</g>
<g font-size="1.6" fill="#000080">
<text x="130.4" y="35.2">R37</text>
<text x="137.5" y="35.2">R38</text>
<text x="144.6" y="35.2">R39</text>
<text x="130" y="37">4.7K</text>
<text x="137.1" y="37">4.7K</text>
<text x="144.2" y="37">4.7K</text>
<text x="151.1" y="40.6">J5</text>
<text x="80.2" y="44.1">4.7K</text>
<text x="80.6" y="42.3">R40</text>
<text x="87.3" y="44.1">4.7K</text>
<text x="87.7" y="42.3">R41</text>
<text x="56.9" y="63.7">L14</text>
<text x="55.1" y="67.2">120R@100Mhz</text>
<text x="56.9" y="70.8">L15</text>
<text x="37.3" y="72.6">C70</text>
<text x="37.3" y="74.3">22uF</text>
<text x="44.5" y="72.6">C71</text>
<text x="44.5" y="74.3">100nF</text>
<text x="55.1" y="74.3">120R@100Mhz</text>
<text x="71.1" y="77.9">C72</text>
<text x="80" y="77.9">C73</text>
<text x="88.9" y="77.9">C74</text>
<text x="97.8" y="77.9">C75</text>
<text x="71.1" y="79.7">10uF</text>
<text x="80" y="79.7">100nF</text>
<text x="88.9" y="79.7">10uF</text>
<text x="97.8" y="79.7">100nF</text>
<text x="119.1" y="88.6">R42</text>
<text x="129.8" y="88.6">4.7K</text>
<text x="172.5" y="86.8">SFP &amp; CONN</text>
<text x="227.6" y="93.9">U11</text>
<text x="130" y="118.8">4.7K</text>
<text x="130.4" y="117">R43</text>
<text x="137.1" y="118.8">4.7K</text>
<text x="137.5" y="117">R44</text>
<text x="144.2" y="118.8">4.7K</text>
<text x="144.6" y="117">R45</text>
<text x="227.6" y="115.2">SFPX2_CASE</text>
<text x="80.2" y="125.9">4.7K</text>
<text x="80.6" y="124.1">R46</text>
<text x="87.3" y="125.9">4.7K</text>
<text x="87.7" y="124.1">R47</text>
<text x="151.1" y="122.3">J6</text>
<text x="55.1" y="149">120R@100Mhz</text>
<text x="56.9" y="145.5">L16</text>
<text x="37.3" y="154.3">C76</text>
<text x="44.5" y="154.3">C77</text>
<text x="56.9" y="152.6">L17</text>
<text x="37.3" y="156.1">22uF</text>
<text x="44.5" y="156.1">100nF</text>
<text x="55.1" y="156.1">120R@100Mhz</text>
<text x="71.1" y="159.7">C78</text>
<text x="71.1" y="161.5">10uF</text>
<text x="80" y="159.7">C79</text>
<text x="80" y="161.5">100nF</text>
<text x="88.9" y="159.7">C80</text>
<text x="88.9" y="161.5">10uF</text>
<text x="97.8" y="159.7">C81</text>
<text x="97.8" y="161.5">100nF</text>
<text x="119.1" y="170.3">R48</text>
<text x="129.8" y="170.3">4.7K</text>
<text x="172.5" y="168.6">SFP &amp; CONN</text>
</g>
<g font-size="1.6" fill="#f00">
<text x="107.9" y="45">[4]</text>
<text x="107.9" y="46.8">[4]</text>
<text x="111.1" y="45">SFP1_IIC_SCL</text>
<text x="111.1" y="46.8">SFP1_IIC_SDA</text>
<text x="52.8" y="52.1">[4]</text>
<text x="52.8" y="53.9">[4]</text>
<text x="56" y="52.1">SFP1_TX_DIS</text>
<text x="56" y="53.9">SFP1_LOSS</text>
<text x="109.7" y="57.4">[4]</text>
<text x="112.9" y="57.4">SFP1_TX_P</text>
<text x="109.7" y="61">[4]</text>
<text x="112.9" y="61">SFP1_TX_N</text>
<text x="109.7" y="75.2">[4]</text>
<text x="112.9" y="75.2">SFP1_RX_N</text>
<text x="109.7" y="78.8">[4]</text>
<text x="112.9" y="78.8">SFP1_RX_P</text>
<text x="107.9" y="126.8">[4]</text>
<text x="107.9" y="128.6">[4]</text>
<text x="111.1" y="126.8">SFP2_IIC_SCL</text>
<text x="111.1" y="128.6">SFP2_IIC_SDA</text>
<text x="52.8" y="133.9">[4]</text>
<text x="52.8" y="135.7">[4]</text>
<text x="56" y="133.9">SFP2_TX_DIS</text>
<text x="56" y="135.7">SFP2_LOSS</text>
<text x="109.7" y="139.2">[4]</text>
<text x="109.7" y="142.8">[4]</text>
<text x="112.9" y="139.2">SFP2_TX_P</text>
<text x="112.9" y="142.8">SFP2_TX_N</text>
<text x="109.7" y="157">[4]</text>
<text x="109.7" y="160.6">[4]</text>
<text x="112.9" y="157">SFP2_RX_N</text>
<text x="112.9" y="160.6">SFP2_RX_P</text>
</g>
<g font-size="1.6" fill="#004080">
<text x="152" y="43.4">Mode_0</text>
<text x="152" y="45.2">Mode_1</text>
<text x="152" y="46.9">Mode_2</text>
<text x="152" y="52.3">Tx_Disable</text>
<text x="152" y="50.5">Tx_Fault</text>
<text x="152" y="54.1">Rx_Loss</text>
<text x="152" y="57.6">+TX</text>
<text x="152" y="61.2">-TX</text>
<text x="152" y="70.1">VCCR</text>
<text x="152" y="66.5">VCCT</text>
<text x="152" y="75.4">-RX</text>
<text x="152" y="79">+RX</text>
<text x="152" y="82.5">RATE_S</text>
<text x="160.8" y="84.4" transform="rotate(-90 160.8 84.4)">VEER4</text>
<text x="162.6" y="84.4" transform="rotate(-90 162.6 84.4)">VEER3</text>
<text x="164.3" y="84.4" transform="rotate(-90 164.3 84.4)">VEER2</text>
<text x="166.1" y="84.4" transform="rotate(-90 166.1 84.4)">VEER1</text>
<text x="167.9" y="84.4" transform="rotate(-90 167.9 84.4)">VEET3</text>
<text x="169.7" y="84.4" transform="rotate(-90 169.7 84.4)">VEET2</text>
<text x="171.5" y="84.4" transform="rotate(-90 171.5 84.4)">VEET1</text>
<text x="228.5" y="98.5">G1</text>
<text x="228.5" y="100.3">G2</text>
<text x="239.7" y="100.3">G11</text>
<text x="239.7" y="98.5">G12</text>
<text x="228.5" y="103.8">G4</text>
<text x="228.5" y="102.1">G3</text>
<text x="228.5" y="105.6">G5</text>
<text x="228.5" y="107.4">G6</text>
<text x="239.7" y="102.1">G10</text>
<text x="240.6" y="107.4">G7</text>
<text x="240.6" y="105.6">G8</text>
<text x="240.6" y="103.8">G9</text>
<text x="152" y="125.2">Mode_0</text>
<text x="152" y="127">Mode_1</text>
<text x="152" y="128.7">Mode_2</text>
<text x="152" y="135.8">Rx_Loss</text>
<text x="152" y="134.1">Tx_Disable</text>
<text x="152" y="132.3">Tx_Fault</text>
<text x="152" y="139.4">+TX</text>
<text x="152" y="143">-TX</text>
<text x="152" y="148.3">VCCT</text>
<text x="152" y="151.8">VCCR</text>
<text x="152" y="157.2">-RX</text>
<text x="152" y="160.7">+RX</text>
<text x="152" y="164.3">RATE_S</text>
<text x="160.8" y="166.2" transform="rotate(-90 160.8 166.2)">VEER4</text>
<text x="162.6" y="166.2" transform="rotate(-90 162.6 166.2)">VEER3</text>
<text x="164.3" y="166.2" transform="rotate(-90 164.3 166.2)">VEER2</text>
<text x="166.1" y="166.2" transform="rotate(-90 166.1 166.2)">VEER1</text>
<text x="167.9" y="166.2" transform="rotate(-90 167.9 166.2)">VEET3</text>
<text x="169.7" y="166.2" transform="rotate(-90 169.7 166.2)">VEET2</text>
<text x="171.5" y="166.2" transform="rotate(-90 171.5 166.2)">VEET1</text>
</g>
<g font-size="1.3">
<text x="30.8" y="1.3">5</text>
<text x="88.8" y="1.3">4</text>
<text x="146.9" y="1.3">3</text>
<text x="205" y="1.3">2</text>
<text x="263.1" y="1.3">1</text>
<text x=".5" y="28.4">D</text>
<text x="292.6" y="28.4">D</text>
<text x=".5" y="79.5">C</text>
<text x="292.6" y="79.5">C</text>
<text x=".5" y="130.6">B</text>
<text x="292.6" y="130.6">B</text>
<text x=".5" y="181.7">A</text>
<text x="292.6" y="181.7">A</text>
<text x="30.8" y="207.4">5</text>
<text x="88.8" y="207.4">4</text>
<text x="146.9" y="207.4">3</text>
<text x="205" y="207.4">2</text>
<text x="263.1" y="207.4">1</text>
</g>
</svg>
